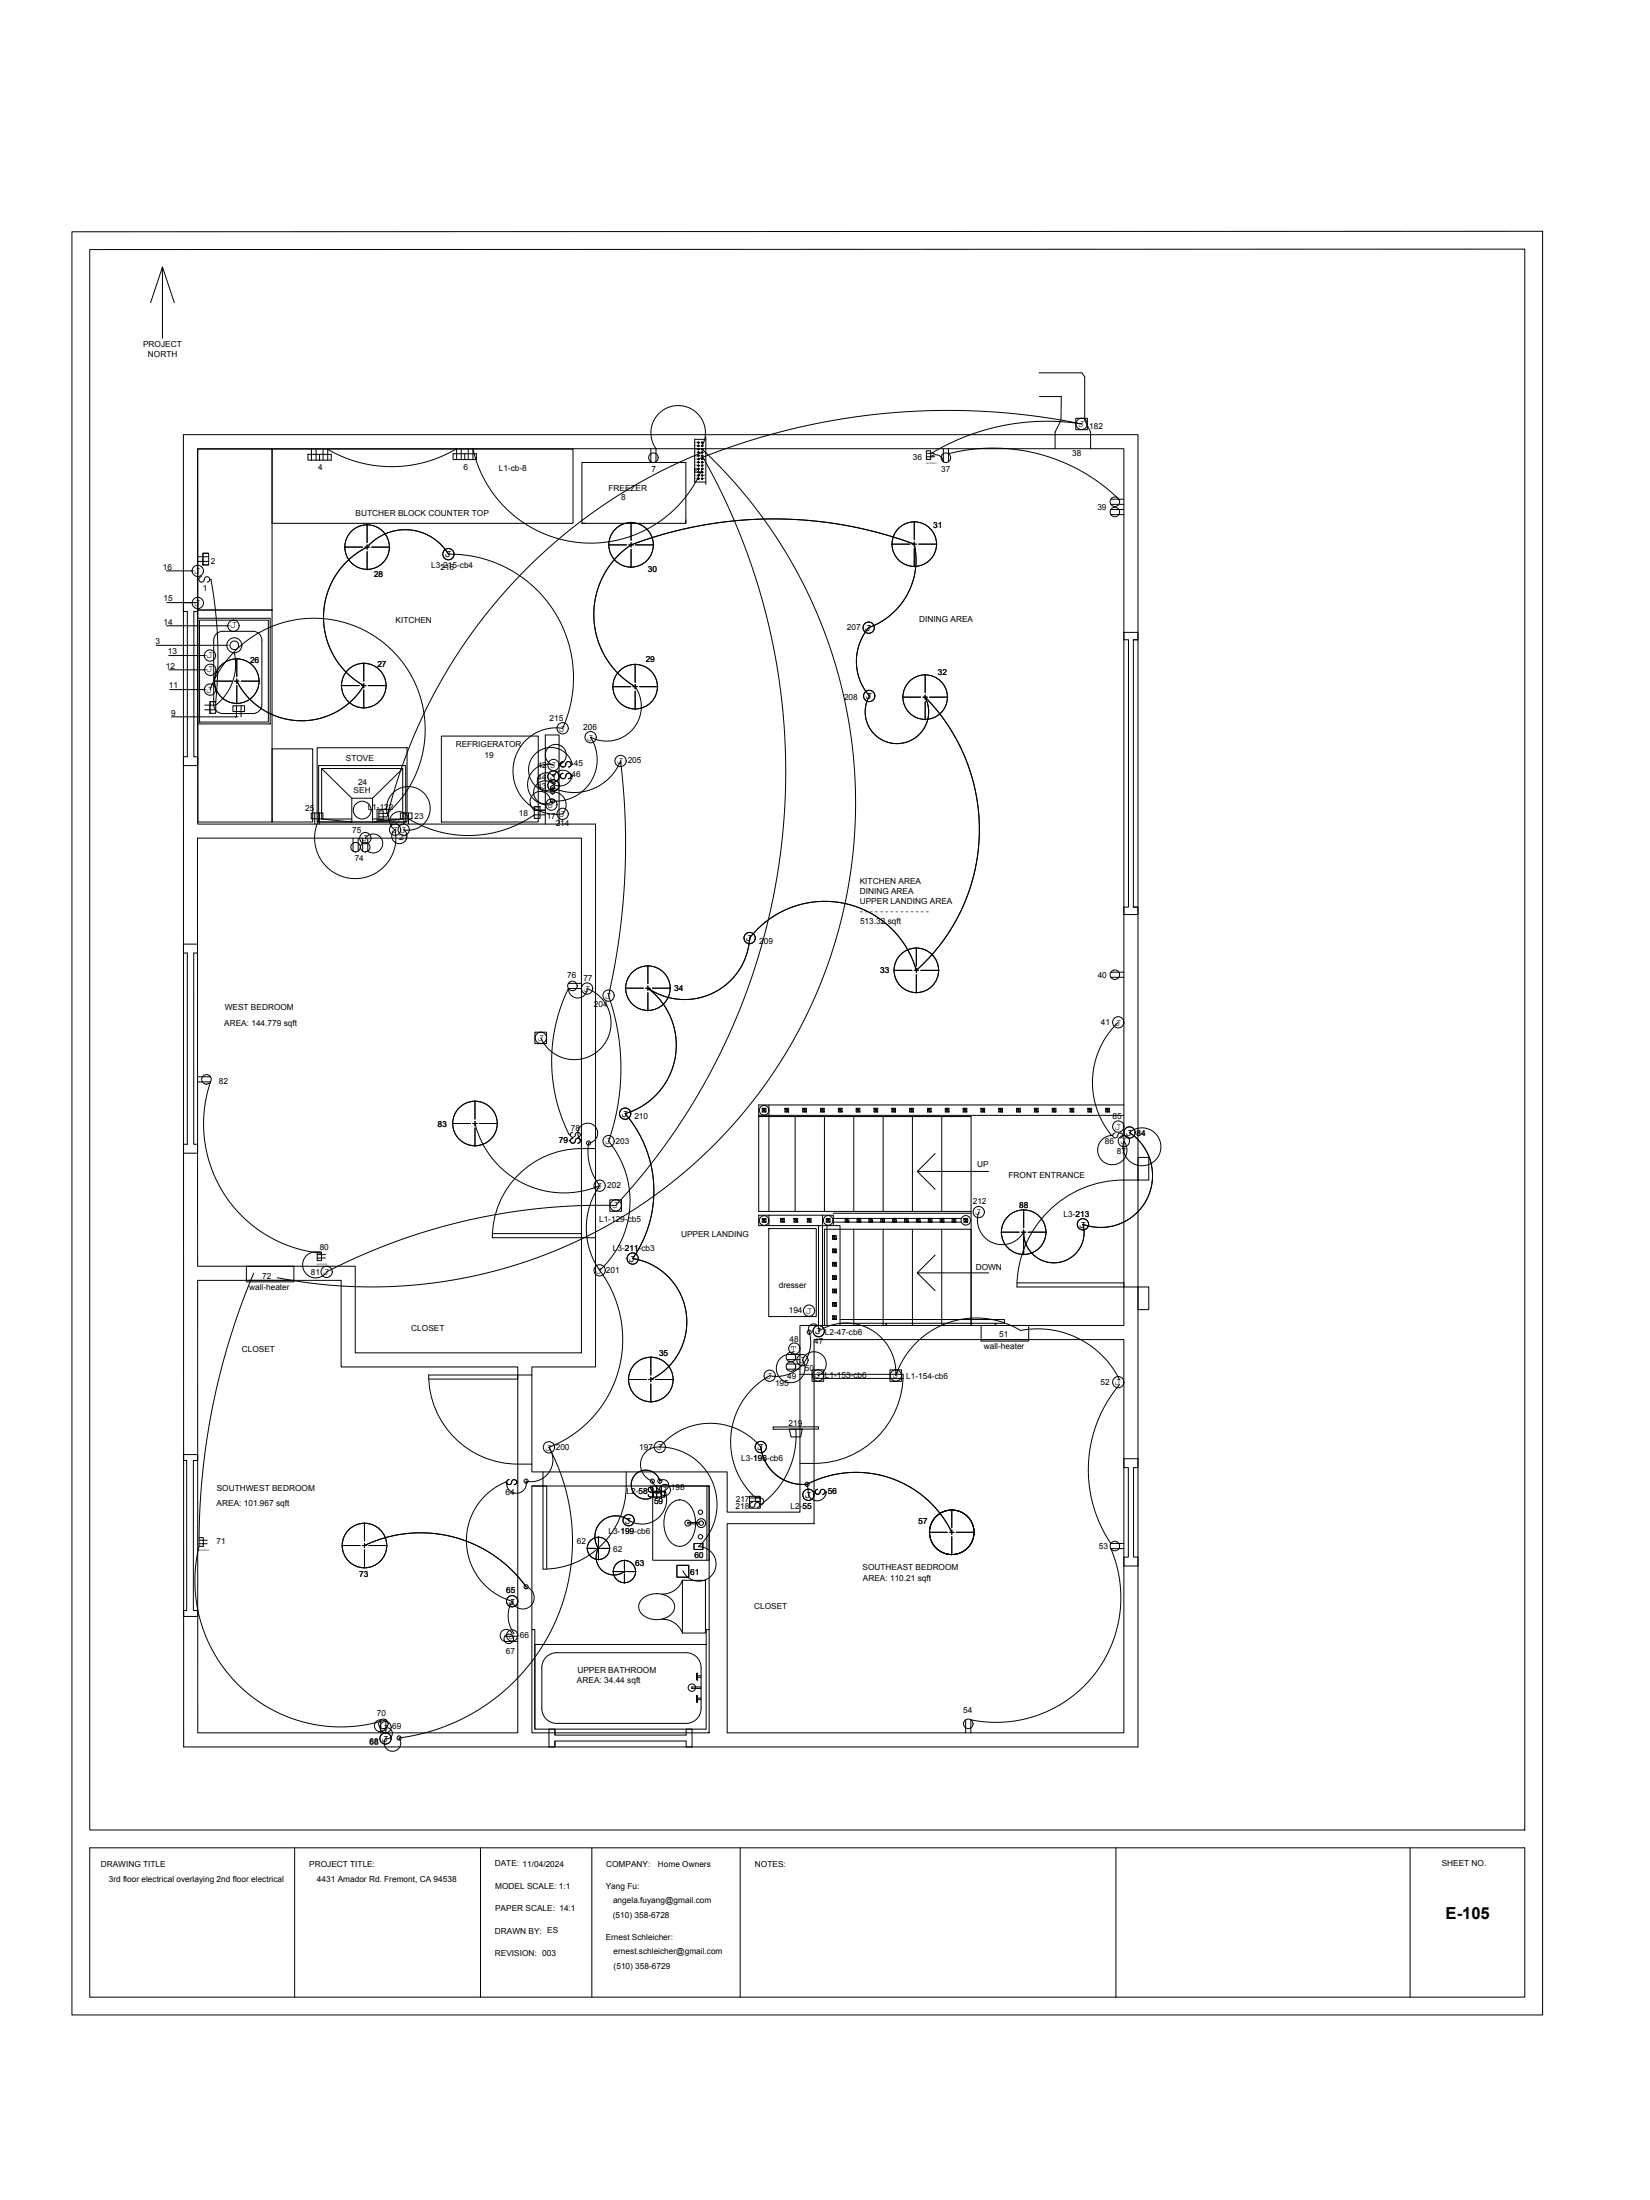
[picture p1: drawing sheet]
<svg xmlns="http://www.w3.org/2000/svg" width="914mm" height="1219mm" viewBox="0 0 914 1219" stroke-linecap="round" stroke-linejoin="round" font-family="sans-serif">
<!-- layer: E201-Electrical-2nd-floor -->
<g fill="none" stroke="#000" stroke-width=".55">
<path d="M596 232h7v6h-7zM171 252h13v3h-13zM173 249v6M175 249v6M177 252v3M179 249v6M251 251h13v4h-13zM253 255v-6a70 70 0 0 1-71 0v6M256 249v6M258 251v4M259 249v6M262 255v-6a67 67 0 0 0 59 52 67 67 0 0 0 68-41"/>
<path d="M361 249v7M385 260h2v2h-2zM387 245h.1M387 247h.1M387 249h.1M387 251h.1M387 253h.1M387 254h.1M387 256h.1M387 258h.1M387 260h.1M387 245v1"/>
<path d="M387 247v1M387 250v1M387 252v1M387 254v1M387 256v1M387 259v1M389 245h1M389 247h1M389 249h1M389 251h1M389 253h1M389 254h1"/>
<path d="M389 256h1M389 258h1M389 260h1M389 253a354 354 0 0 1-48 415 327 327 0 0 0-160 37 7 7 0 0 1-10 2 7 7 0 0 1-2-10 7 7 0 0 1 9-2 72 72 0 0 1-61-95h-8M389 247a15 15 0 0 0-14-22 15 15 0 0 0-11 24v7M389 251a292 292 0 0 0-174 202h-5M389 249a268 268 0 0 1 56 318 268 268 0 0 1-291 141M389 245v1M389 247v1M389 249h.1M389 250v1M389 252v1"/>
<path d="M389 254v1M389 256v1M389 258h.1M389 259v1M391 243h-6v24h6M391 242v26M513 250h3v5h-3zM516 251a125 125 0 0 1 83-16 369 369 0 0 0-212 19M518 251h-5M518 253h-5M523 249v7a4 4 0 0 0-3-4 4 4 0 0 0-4 1M526 251a100 100 0 0 1 94 26"/>
<path d="M526 249v7M387 262h.1M387 263h.1M387 265h.1M387 261v1M387 263v1M387 265v1M389 262h1M389 263h1M389 265h1M389 261v1M389 263v1"/>
<path d="M389 265v1M616 277h7M616 280h7M203 291v10M350 289v10M507 289v10M616 282h7M616 285h7M92 316h14M110 309h6M110 311h6M112 320a1.6 1.6 0 0 0-2 1 1.6 1.6 0 0 0 2 2 1.6 1.6 0 0 0 1-2 1.6 1.6 0 0 1 3-1 1.6 1.6 0 0 1-1 3"/>
<path d="M112 307h4v6h-4zM112 313h4M116 307h-4v6M191 303h10M202 303h3M203 302v2M203 306v10M206 303h10M248 307a28 28 0 0 0-45-4 43 43 0 0 0-1 77 40 40 0 0 1-71-3M337 302h10M348 302h3M350 301v2"/>
<path d="M350 304v11M352 302h10M494 302h10M505 302h3M507 300v3M507 304v10M509 302h10M92 334h14M110 321h.1M116 321h1a242 242 0 0 1 3 68h-4v6M87 358h38M92 347h34"/>
<path d="M93 363h20M94 371h19M119 377h10M130 362a29 29 0 0 1-10 29h-7M130 377h2M131 365v10M131 376v3M131 380v10M134 377h10M189 380h10M200 380h3M202 367v10"/>
<path d="M202 379v2M204 380h10M352 368v10M352 379v3M513 374v10M94 382h19M95 397h36M113 393h7M116 389h4v6h-4zM116 382a62 62 0 0 1 93-28 62 62 0 0 1 6 97M129 391h7v3h-7zM131 391v6"/>
<path d="M134 391v6M202 382v10M339 381h11M351 381h2M352 381a46 46 0 0 1-2-79 224 224 0 0 1 157 0 40 40 0 0 1-26 46 29 29 0 0 0 1 38 18 18 0 0 0 15 26 18 18 0 0 0 16-26M352 383v10M354 381h11M500 386h10M511 386h3M513 386a105 105 0 0 1-5 152 53 53 0 0 0-41-38 53 53 0 0 0-52 20 36 36 0 0 1-56 28 40 40 0 0 1 15 38 40 40 0 0 1-28 31 66 66 0 0 1 5 80 36 36 0 0 1 29 30 36 36 0 0 1-19 37M513 385v3M513 389v10"/>
<path d="M515 386h10M310 424a6 6 0 0 0 2-9 6 6 0 0 0-9 0 6 6 0 0 0 2 8l2 1a11 11 0 0 0-15 10 11 11 0 0 0 14 12M310 430h1M312 422a1.6 1.6 0 0 0-1 2 1.6 1.6 0 0 0 2 1 1.6 1.6 0 0 0 1-2 1.5 1.5 0 0 1 2 0 1.5 1.5 0 0 1-1 2M312 429a1.6 1.6 0 0 0-1 1 1.6 1.6 0 0 0 2 2 1.6 1.6 0 0 0 1-2 1.5 1.5 0 0 1 2-1 1.6 1.6 0 0 1-1 3M317 424h.1M317 430h.1M172 451h7v3h-7zM174 451v6M177 454a23 23 0 0 0 17 33 23 23 0 0 0 25-27M177 451v6M209 449h6v6h-6z"/>
<path d="M210 449h2v5h-2zM210 451h5M215 451a12 12 0 0 1 10-15 12 12 0 0 1 13 13 12 12 0 0 1-14 11 4 4 0 0 1 0 6 4 4 0 0 1-6 0 4 4 0 0 1 1-6M222 451h6v3h-6zM224 451v6M226 451v6M296 447h3v7h-3zM296 449h6M302 452a13 13 0 0 0-10 2 63 63 0 0 1-66-1 5 5 0 0 0-8-2 5 5 0 0 0 1 9M305 444a6 6 0 0 0-8-5 6 6 0 0 0-1 10M196 464v8M198 464v8"/>
<path d="M201 464v8M202 464a5 5 0 0 1 8-1 5 5 0 0 1 1 7 5 5 0 0 1-7 2v-8M359 535v10M495 538h10M507 538h2M508 525v10M508 537v2M510 538h10M623 539h-7M315 545h7M315 548a5 5 0 0 0 5 5 5 5 0 0 0 5-5 20 20 0 0 1 8 33 20 20 0 0 1-33-6M315 548a91 91 0 0 0 0 81h1"/>
<path d="M315 548h7M347 548h10M358 548h2M359 546v3M359 550v10M362 548h10M508 540v10M623 542h-7M296 572h7v6h-7zM620 567a46 46 0 0 0-4 62 8 8 0 0 0-7 10 8 8 0 0 0 11 6 8 8 0 0 0 3-13 11 11 0 0 0 10 14 11 11 0 0 0 10-14 11 11 0 0 0-17-4 29 29 0 0 1 10 37 29 29 0 0 1-36 13 17 17 0 0 1-14 22 17 17 0 0 1-19-17M109 597h8M263 610v10"/>
<path d="M251 623h10M262 623h2M263 621v3M263 625v10M266 623h10M315 632h1M317 628a1.4 1.4 0 0 0-1 1 1.4 1.4 0 0 0 2 1 1.4 1.4 0 0 0 1-2 1.4 1.4 0 0 1 2 0 1.4 1.4 0 0 1-1 2M317 631a1.4 1.4 0 0 0-1 1 1.4 1.4 0 0 0 2 2 1.4 1.4 0 0 0 1-2 1.4 1.4 0 0 1 2-1 1.6 1.6 0 0 1-1 3M322 629h.1M322 632h.1M616 629h1M618 628a1.4 1.4 0 0 0-1 2 1.4 1.4 0 0 0 2 1 1.4 1.4 0 0 0 1-2 1.4 1.4 0 0 1 2-1 1.6 1.6 0 0 1-1 3"/>
<path d="M622 629h1M338 665h6v6h-6zM567 670v10M176 694h2v5h-2zM176 695h4M176 697h4M555 683h10M566 683h3M567 682v2M567 685v10M570 683h10M137 702h26v8h-26z"/>
<path d="M137 710h26M141 706a386 386 0 0 0-31 146M454 738a28 28 0 0 1 29-1 28 28 0 0 1 13 25 47 47 0 0 1 70-25 51 51 0 0 1 54 28M544 735h26v8h-26zM361 752v10M436 756h7M436 754h7M436 759h7M443 751h-7a8 8 0 0 0-5 10 8 8 0 0 0 11 4 8 8 0 0 0 3-11 7 7 0 0 1 11-3 7 7 0 0 1-3 11M450 759h6v7h-6zM493 759h7v7h-7zM544 742h26"/>
<path d="M348 764h10M359 764h3M361 763v3M361 767v10M363 764h10M620 767a73 73 0 0 0-4 88h7M282 820a1.4 1.4 0 0 0-1 2 1.4 1.4 0 0 0 2 1 1.4 1.4 0 0 0 1-2 1.4 1.4 0 0 1 2 0 1.4 1.4 0 0 1-1 2M422 802a23 23 0 0 0 25 21 59 59 0 0 1 80 26M281 821a35 35 0 0 0-22 34 35 35 0 0 0 25 32 16 16 0 0 0 1 18M286 821h1M361 824a3 3 0 0 0 1 3 3 3 0 0 0 4-1M362 826h6v4h-6z"/>
<path d="M362 826a1.4 1.4 0 0 0-2-2 1.4 1.4 0 0 0-1 2 1.4 1.4 0 0 0 2 1 1.4 1.4 0 0 1 0 2 1.4 1.4 0 0 1-2-1M364 824v6M366 821a8 8 0 0 0-10-6 8 8 0 0 0-6 10 8 8 0 0 0 11 5M366 824v6M451 827h1M453 825a1.4 1.4 0 0 0-1 2 1.4 1.4 0 0 0 2 1 1.4 1.4 0 0 0 1-2 1.4 1.4 0 0 1 2 0 1.4 1.4 0 0 1-1 2M457 827h1a5 5 0 0 1-4 5 5 5 0 0 1-6-4M527 837v10M110 857a81 81 0 0 0 104 96v7M110 852h3v5h-3zM110 854h5M110 856h5"/>
<path d="M189 857h11M201 857h2M202 857a72 72 0 0 1 90 22M202 844v10M202 855v3M202 859v10M204 857h11M325 858h5M331 858h1M332 852v5M332 857v2M332 859v5"/>
<path d="M333 858h5M348 842a12 12 0 0 0-15 1 12 12 0 0 0-1 15 10 10 0 0 0 2 12 10 10 0 0 0 12 1M385 855h5v4h-5zM515 849h10M526 849h3M527 848v2M527 852v10M530 849h10M623 858h-7a69 69 0 0 1-78 95v7M340 871h5M345 871h2M346 865v5"/>
<path d="M346 870v2M346 872v5M347 871h5M375 867h7v7h-7zM280 907h7M284 905a3 3 0 0 0-6-1 3 3 0 0 0 2 6h7M535 953v7M211 960v-7a3 3 0 0 0-3 3 3 3 0 0 0 2 4 3 3 0 0 0 4-2 3 3 0 0 1 3 3 3 3 0 0 1-3 3"/>
<circle cx="599" cy="235" r="3"/>
<circle cx="362" cy="254" r="2.6"/>
<circle cx="387" cy="260" r=".4"/>
<circle cx="387" cy="247" r=".4"/>
<circle cx="387" cy="256" r=".4"/>
<circle cx="387" cy="245" r=".4"/>
<circle cx="387" cy="249" r=".4"/>
<circle cx="387" cy="258" r=".4"/>
<circle cx="387" cy="251" r=".4"/>
<circle cx="387" cy="253" r=".4"/>
<circle cx="387" cy="254" r=".4"/>
<circle cx="389" cy="247" r=".4"/>
<circle cx="389" cy="254" r=".4"/>
<circle cx="389" cy="245" r=".4"/>
<circle cx="389" cy="253" r=".4"/>
<circle cx="389" cy="249" r=".4"/>
<circle cx="389" cy="256" r=".4"/>
<circle cx="389" cy="251" r=".4"/>
<circle cx="389" cy="258" r=".4"/>
<circle cx="389" cy="260" r=".4"/>
<circle cx="524" cy="254" r="2.6"/>
<circle cx="387" cy="265" r=".4"/>
<circle cx="387" cy="263" r=".4"/>
<circle cx="387" cy="262" r=".4"/>
<circle cx="389" cy="262" r=".4"/>
<circle cx="389" cy="263" r=".4"/>
<circle cx="389" cy="265" r=".4"/>
<circle cx="618" cy="278" r="2.6"/>
<circle cx="618" cy="284" r="2.6"/>
<circle cx="110" cy="316" r="3"/>
<circle cx="203" cy="303" r="12"/>
<circle cx="249" cy="307" r="3"/>
<circle cx="350" cy="302" r="12"/>
<circle cx="507" cy="302" r="12"/>
<circle cx="110" cy="334" r="3"/>
<circle cx="129" cy="347" r="3"/>
<circle cx="130" cy="358" r="4"/>
<circle cx="481" cy="348" r="3"/>
<circle cx="116" cy="363" r="3"/>
<circle cx="117" cy="371" r="3"/>
<circle cx="131" cy="377" r="12"/>
<circle cx="202" cy="380" r="12"/>
<circle cx="116" cy="382" r="3"/>
<circle cx="352" cy="381" r="12"/>
<circle cx="482" cy="386" r="3"/>
<circle cx="513" cy="386" r="12"/>
<circle cx="307" cy="430" r="3"/>
<circle cx="307" cy="435" r="3"/>
<circle cx="307" cy="424" r="3"/>
<circle cx="219" cy="460" r="3"/>
<circle cx="224" cy="460" r="3"/>
<circle cx="306" cy="446" r="3"/>
<circle cx="197" cy="469" r="2.6"/>
<circle cx="202" cy="469" r="2.6"/>
<circle cx="202" cy="464" r="3"/>
<circle cx="415" cy="520" r="3"/>
<circle cx="508" cy="538" r="12"/>
<circle cx="317" cy="546" r="2.6"/>
<circle cx="325" cy="548" r="3"/>
<circle cx="359" cy="548" r="12"/>
<circle cx="618" cy="540" r="2.6"/>
<circle cx="300" cy="575" r="3"/>
<circle cx="620" cy="567" r="3"/>
<circle cx="114" cy="598" r="2.6"/>
<circle cx="346" cy="617" r="3"/>
<circle cx="263" cy="623" r="12"/>
<circle cx="620" cy="624" r="3"/>
<circle cx="623" cy="632" r="3"/>
<circle cx="626" cy="628" r="3"/>
<circle cx="341" cy="668" r="3"/>
<circle cx="600" cy="678" r="3"/>
<circle cx="351" cy="697" r="3"/>
<circle cx="567" cy="683" r="12"/>
<circle cx="181" cy="705" r="3"/>
<circle cx="454" cy="738" r="3"/>
<circle cx="438" cy="757" r="2.6"/>
<circle cx="438" cy="752" r="2.6"/>
<circle cx="440" cy="747" r="3"/>
<circle cx="445" cy="754" r="3"/>
<circle cx="361" cy="764" r="12"/>
<circle cx="453" cy="762" r="3"/>
<circle cx="496" cy="762" r="3"/>
<circle cx="620" cy="766" r="3"/>
<circle cx="422" cy="802" r="3"/>
<circle cx="448" cy="828" r="3"/>
<circle cx="202" cy="857" r="12"/>
<circle cx="332" cy="858" r="6"/>
<circle cx="348" cy="842" r="3"/>
<circle cx="527" cy="849" r="12"/>
<circle cx="618" cy="857" r="2.6"/>
<circle cx="346" cy="871" r="6"/>
<circle cx="284" cy="887" r="3"/>
<circle cx="282" cy="908" r="2.6"/>
<circle cx="284" cy="906" r="3"/>
<circle cx="212" cy="955" r="2.6"/>
<circle cx="214" cy="957" r="3"/>
<circle cx="537" cy="955" r="2.6"/>
<circle cx="214" cy="963" r="3"/>
</g>
<!-- layer: E301-Electrical-attic -->
<g fill="none" stroke="#000" stroke-width=".55">
<path d="M203 291v10M350 289v10M507 289v10M191 303h10M202 303h3M203 302v2M203 306v10M206 303h10M337 302h10M348 302h3M350 301v2M350 304v11"/>
<path d="M352 302h10M494 302h10M505 302h3M507 300v3M507 304v10M509 302h10M119 377h10M130 377h2M131 377a40 40 0 0 0 71 3 44 44 0 0 1 2-78 28 28 0 0 1 44 5 68 68 0 0 1 64 97 24 24 0 0 0-28 23 24 24 0 0 0 28 24 7 7 0 0 0 0-9 7 7 0 0 0-8-3 12 12 0 0 1-8-20 12 12 0 0 1 21 5M131 365v10M131 376v3M131 380v10"/>
<path d="M134 377h10M189 380h10M200 380h3M202 367v10M202 379v2M204 380h10M352 368v10M352 379v3M513 374v10M202 382v10M339 381h11M351 381h2"/>
<path d="M352 383v10M354 381h11M500 386h10M511 386h3M513 385v3M513 389v10M515 386h10M310 430h1M310 424h1M312 429a1.6 1.6 0 0 0-1 1 1.6 1.6 0 0 0 2 2 1.6 1.6 0 0 0 1-2 1.5 1.5 0 0 1 2-1 1.6 1.6 0 0 1-1 3M312 422a1.6 1.6 0 0 0-1 2 1.6 1.6 0 0 0 2 1 1.6 1.6 0 0 0 1-2 1.5 1.5 0 0 1 2 0 1.5 1.5 0 0 1-1 2M317 430v1a7 7 0 0 1-12 2 6 6 0 0 0-9 7 6 6 0 0 0 10 4 23 23 0 0 0 22-11 23 23 0 0 0-1-24 19 19 0 0 0 24-5 19 19 0 0 0 1-23 46 46 0 0 1-2-79 224 224 0 0 1 157 0 40 40 0 0 1-26 46 29 29 0 0 0 1 38 18 18 0 0 0 15 26 18 18 0 0 0 16-26 105 105 0 0 1-5 152 53 53 0 0 0-41-38 53 53 0 0 0-52 20 36 36 0 0 1-56 28 40 40 0 0 1 15 38 40 40 0 0 1-28 31 66 66 0 0 1 5 80 36 36 0 0 1 29 30 36 36 0 0 1-19 37"/>
<path d="M317 430a6 6 0 0 0-5-3 6 6 0 0 0-5 3 5 5 0 0 0-7-1 5 5 0 0 0-1 8 5 5 0 0 0 7 0 28 28 0 0 0 38-15 379 379 0 0 1-7 130 122 122 0 0 1 0 81M359 535v10M495 538h10M507 538h2M508 525v10M508 537v2M510 538h10M347 548h10M358 548h2M359 546v3M359 550v10M362 548h10"/>
<path d="M508 540v10M263 610v10M251 623h10M262 623h2M263 623a51 51 0 0 0 69 34M263 621v3M263 625v10M266 623h10M315 632h1M317 631a1.4 1.4 0 0 0-1 1 1.4 1.4 0 0 0 2 2 1.4 1.4 0 0 0 1-2 1.4 1.4 0 0 1 2-1 1.6 1.6 0 0 1-1 3M322 632a5 5 0 0 1 1-9 5 5 0 0 1 8 3 5 5 0 0 1-5 7 31 31 0 0 0 6 24M337 632a52 52 0 0 1-5 72"/>
<path d="M626 628a29 29 0 0 1 10 37 29 29 0 0 1-36 13 17 17 0 0 1-14 22 17 17 0 0 1-19-17 14 14 0 0 1-17 6 14 14 0 0 1-8-17M332 657a42 42 0 0 0 3 51 64 64 0 0 1-31 94M567 670v10M555 683h10M566 683h3M567 682v2M567 685v10M570 683h10M454 738a3 3 0 0 0-4-4 3 3 0 0 0-1 5 19 19 0 0 1-22 23 42 42 0 0 0-8 68M361 752v10M348 764h10M359 764h3"/>
<path d="M361 763v3M361 767v10M363 764h10M428 791h26v1h-26zM437 792h8l-1 4h-6zM441 792a46 46 0 0 1-20 42 1.9 1.9 0 0 0 2-2 1.9 1.9 0 0 0-2-2h-6M282 820a1.4 1.4 0 0 0-1 2 1.4 1.4 0 0 0 2 1 1.4 1.4 0 0 0 1-2 1.4 1.4 0 0 1 2 0 1.4 1.4 0 0 1-1 2M304 802a110 110 0 0 1-83 161 5 5 0 0 1-3 8 5 5 0 0 1-4-8M304 802a12 12 0 0 1 0 14 12 12 0 0 1-12 5 5 5 0 0 1-5 7 5 5 0 0 1-6-7h-1M366 802a32 32 0 0 1 29 20 32 32 0 0 1-8 35 10 10 0 0 1 8 15 10 10 0 0 1-17-1M366 802a36 36 0 0 1 56 0 24 24 0 0 0 25 21M366 802a10 10 0 0 0-11 8 10 10 0 0 0 7 11l2 3 2 2a3 3 0 0 1-4 1 3 3 0 0 1-1-3"/>
<path d="M286 821h1M361 830a8 8 0 0 1-11-5 8 8 0 0 1 6-10 8 8 0 0 1 10 6 2.9 2.9 0 0 1 4 0 2.9 2.9 0 0 1-2 5 14 14 0 0 1-5 16 14 14 0 0 1-17-1 12 12 0 0 0-14 3 12 12 0 0 0 0 14 10 10 0 0 0 2 12 10 10 0 0 0 12 1M362 826h6v4h-6zM362 826a1.4 1.4 0 0 0-2-2 1.4 1.4 0 0 0-1 2 1.4 1.4 0 0 0 2 1 1.4 1.4 0 0 1 0 2 1.4 1.4 0 0 1-2-1M364 824v6M366 824v6M415 829h6v7h-6zM415 834h1M415 832h6M417 833a1.4 1.4 0 0 0-1 1 1.4 1.4 0 0 0 1 1 1.4 1.4 0 0 0 1-1 1.6 1.6 0 0 1 3-1 1.4 1.4 0 0 1-1 2M447 823a59 59 0 0 1 80 26M447 823l1 5"/>
<path d="M451 827h1M453 825a1.4 1.4 0 0 0-1 2 1.4 1.4 0 0 0 2 1 1.4 1.4 0 0 0 1-2 1.4 1.4 0 0 1 2 0 1.4 1.4 0 0 1-1 2M457 827h1M527 837v10M189 857h11M201 857h2M202 857a73 73 0 0 1 90 23 6 6 0 0 1 2 10 6 6 0 0 1-10-3M202 844v10M202 855v3M202 859v10M204 857h11M325 858h5"/>
<path d="M331 858h1M332 852v5M332 857v2M332 859v5M333 858h5M385 855h5v4h-5zM515 849h10M526 849h3M527 848v2M527 852v10M530 849h10M340 871h5"/>
<path d="M345 871h2M346 865v5M346 870v2M346 872v5M347 871h5M375 867h7v7h-7z"/>
<circle cx="203" cy="303" r="12"/>
<circle cx="249" cy="307" r="3"/>
<circle cx="350" cy="302" r="12"/>
<circle cx="507" cy="302" r="12"/>
<circle cx="481" cy="348" r="3"/>
<circle cx="131" cy="377" r="12"/>
<circle cx="202" cy="380" r="12"/>
<circle cx="352" cy="381" r="12"/>
<circle cx="482" cy="386" r="3"/>
<circle cx="513" cy="386" r="12"/>
<circle cx="312" cy="404" r="3"/>
<circle cx="327" cy="409" r="3"/>
<circle cx="306" cy="439" r="1.1"/>
<circle cx="306" cy="437" r="1.1"/>
<circle cx="307" cy="430" r="3"/>
<circle cx="307" cy="435" r="3"/>
<circle cx="344" cy="422" r="3"/>
<circle cx="306" cy="444" r="1.1"/>
<circle cx="312" cy="451" r="3"/>
<circle cx="415" cy="520" r="3"/>
<circle cx="508" cy="538" r="12"/>
<circle cx="337" cy="552" r="3"/>
<circle cx="359" cy="548" r="12"/>
<circle cx="346" cy="617" r="3"/>
<circle cx="263" cy="623" r="12"/>
<circle cx="326" cy="633" r="1.1"/>
<circle cx="337" cy="632" r="3"/>
<circle cx="626" cy="628" r="3"/>
<circle cx="332" cy="657" r="3"/>
<circle cx="542" cy="672" r="3"/>
<circle cx="600" cy="678" r="3"/>
<circle cx="351" cy="697" r="3"/>
<circle cx="567" cy="683" r="12"/>
<circle cx="332" cy="704" r="3"/>
<circle cx="448" cy="726" r="3"/>
<circle cx="448" cy="738" r="1.1"/>
<circle cx="454" cy="738" r="3"/>
<circle cx="361" cy="764" r="12"/>
<circle cx="427" cy="762" r="3"/>
<circle cx="304" cy="802" r="3"/>
<circle cx="366" cy="802" r="3"/>
<circle cx="422" cy="802" r="3"/>
<circle cx="292" cy="821" r="1.1"/>
<circle cx="362" cy="821" r="1.1"/>
<circle cx="366" cy="821" r="1.1"/>
<circle cx="368" cy="826" r="3"/>
<circle cx="420" cy="831" r="1.4"/>
<circle cx="447" cy="823" r="1.1"/>
<circle cx="448" cy="828" r="3"/>
<circle cx="202" cy="857" r="12"/>
<circle cx="332" cy="858" r="6"/>
<circle cx="348" cy="842" r="3"/>
<circle cx="527" cy="849" r="12"/>
<circle cx="292" cy="879" r="1.1"/>
<circle cx="346" cy="871" r="6"/>
<circle cx="284" cy="887" r="3"/>
<circle cx="214" cy="963" r="3"/>
<circle cx="221" cy="963" r="1.1"/>
</g>
<!-- layer: A201-Floorplan-2nd-floor -->
<g fill="none" stroke="#000" stroke-width=".55">
<path d="M576 207h24l1 2v24l3 6v10M576 220h12v13l-3 6v10M102 241h529v727h-529zM109 249h514v486h-180v103h-40v-22h-108v-58h35v-301h-220zM110 249h41v89h-41zM151 249h167v41h-167zM322 256h58v34h-58zM380 288v2M102 334h8v5h-3v80h3v5h-8v-5h2v-80h-2zM110 338h41v118h-41zM110 343h40v58h-40zM111 344h38v56h-38z"/>
<path d="M120 352l2-2h18a5 5 0 0 1 5 5v35a5 5 0 0 1-5 5h-17a5 5 0 0 1-5-5v-35zM628 355h3v-5h-8v5h2v148h-2v4h8v-4h-3M631 355h-3v148M151 415h22v41h-22zM176 414h50v42h-50zM245 408h53v48h-53zM177 424h48v32h-48zM178 426l17 16M223 426l-17 16h-11v14l-17-2M195 454h-17v-28h45v28h-17M206 442v14l17-2M302 457v-50h8v50"/>
<path d="M109 464h213v286h-125v-48h-87zM628 503h3M102 523h7v5h-2v106h2v5h-7v-5h2v-106h-2zM420 619h118v116v-54h-81v54M420 618h203M422 614h2v2l-2-2v2h2M423 614v2M424 614l-2 2M426 612v59M435 614h2v2l-2-2v2h2M436 614v2M437 614l-2 2"/>
<path d="M441 619v52M445 614h2v2l-2-2v2h2M446 614v2M447 614l-2 2M455 614h2v2l-2-2v2h2M456 614v2M457 614l-2 2M457 619v52M465 614h2v2l-2-2v2h2M466 614v2M467 614l-2 2M473 619v52"/>
<path d="M474 614h3v2l-3-2v2h3M476 614v2M477 614l-3 2M484 614h2v2l-2-2v2h2M485 614v2M486 614l-2 2M489 619v52M494 614h2v2l-2-2v2h2M495 614v2M496 614l-2 2M504 614h2v2l-2-2v2h2M505 614v2"/>
<path d="M506 619v52M506 614l-2 2M514 614h2v2l-2-2v2h2M515 614v2M516 614l-2 2M522 619v52M524 614h2v2l-2-2v2h2M525 614v2M526 614l-2 2M534 614h2v2l-2-2v2h2M535 614v2M536 614l-2 2"/>
<path d="M544 614h2v2l-2-2v2h2M545 614v2M546 614l-2 2M553 614h3v2l-3-2v2h3M555 614v2M556 614l-3 2M563 614h2v2l-2-2v2h2M564 614v2M565 614l-2 2M573 614h2v2l-2-2v2h2M574 614v2M575 614l-2 2"/>
<path d="M583 614h2v2l-2-2v2h2M584 614v2M585 614l-2 2M593 614h2v2l-2-2v2h2M594 614v2M595 614l-2 2M603 614h2v2l-2-2v2h2M604 614v2M605 614l-2 2M613 614h2v2l-2-2v2h2M614 614v2M615 614l-2 2"/>
<path d="M623 612h-203v59h118M330 637a52 52 0 0 0-47 19 49 49 0 0 0-10 30h57M518 639l-10 10M548 649h-40l10 10M631 641h6v13h-6zM631 654a60 60 0 0 0-67 51v8h67M422 675h2v2l-2-2v2h2M423 675v2M424 675l-2 2M426 673v6M433 675h2v2l-2-2v2h2M434 675v2"/>
<path d="M435 675l-2 2M440 675h2v2l-2-2v2h2M441 675v2M442 675l-2 2M447 675h2v2l-2-2v2h2M448 675v2M449 675l-2 2M454 679v56h12v-56h-46v-6h42v6M456 673v62M458 675h2v2l-2-2v2h2M458 679v56M459 675v2"/>
<path d="M460 675l-2 2M462 672h76M462 677h71M462 675h71M468 675h2v2l-2-2v2h2M469 675v2M470 675l-2 2M475 675h2v2l-2-2v2h2M476 675v2M477 675l-2 2M482 675h2v2l-2-2v2h2M483 675v2"/>
<path d="M484 675l-2 2M488 675h2v2l-2-2v2h2M489 675v2M490 675l-2 2M495 675h2v2l-2-2v2h2M496 675v2M497 675l-2 2M501 675h2v2l-2-2v2h2M502 675v2M503 675l-2 2M508 675h2v2l-2-2v2h2M509 675v2"/>
<path d="M510 675l-2 2M514 675h2v2l-2-2v2h2M515 675v2M516 675l-2 2M521 675h2v2l-2-2v2h2M522 675v2M523 675l-2 2M528 675h2v2l-2-2v2h2M529 675v2M530 675l-2 2M534 675h2v2l-2-2v2h2M535 675v2"/>
<path d="M536 675l-2 2M273 684h49v2M426 681h26v49h-26zM461 700h2v2l-2-2v2h2v-2l-2 2M461 692h2v2l-2-2v2h2v-2l-2 2M461 685h2v2l-2-2v2h2M462 685v2M462 692v2M462 700v2M463 685l-2 2M473 681v54M489 681v54"/>
<path d="M506 681v54M518 696l-10 9M522 681v54M109 710h80v48h98v202h-177v-250M461 707h2v2l-2-2v2h2v-2l-2 2M461 714h2v2l-2-2v2h2v-2l-2 2M462 707v2M462 714v2M548 705h-40l10 10M564 711h59v2M631 713h6v13h-6zM461 722h2v2l-2-2v2h2v-2l-2 2"/>
<path d="M461 729h2v2l-2-2v2h2M462 722v2M462 729v2M463 729l-2 2M466 731h91v2h-91M491 733v2M551 733v2M552 733v2M451 742h172v218h-220v-116h48zM238 764h49v-2h-49a49 49 0 0 0 49 49h8M287 762h8M443 762h8"/>
<path d="M500 764h-49v-2h50a49 49 0 0 1-50 49h-8M102 806h8v3h-3v84h3v3h-8M102 809h1v84h-1M301 816v8h-6M347 816a48 48 0 0 1-16 42 46 46 0 0 1-30 12v-46h2v46M623 808h8v5h-3v50h3v5h-8v-5h2v-50h-2zM295 824h98v136h-98zM362 824h31v41h-31zM372 833a7 7 0 0 1 12 4 15 15 0 0 1-5 20 9 9 0 0 1-11-9 16 16 0 0 1 4-15zM392 824v41M387 844h-6v1h6M378 876h13v29h-13"/>
<path d="M378 876v29M378 876a12 12 0 0 1-11 7M356 886a11 11 0 0 1 18 3 9 9 0 0 1-11 9 8 8 0 0 1-9-10zM367 897a12 12 0 0 1 11 8M295 903h1v55h95v-55h2M303 918l2-1 3-1h72a8 8 0 0 1 9 8v23a8 8 0 0 1-9 8h-72a8 8 0 0 1-8-8v-24l1-2zM391 911h-95v47M386 929h3M389 930h-3v1v-4v4M389 935h-6v1h6M308 958v4h72v-4h4v10h-4v-3h-72v3M386 941h3"/>
<path d="M389 942h-3v1v-3v3M308 962v-4h-4v10h4v-3"/>
<circle cx="130" cy="358" r="2.4"/>
<circle cx="201" cy="449" r="5"/>
<circle cx="423" cy="615" r="2.7"/>
<circle cx="423" cy="676" r="2.7"/>
<circle cx="459" cy="676" r="2.7"/>
<circle cx="535" cy="676" r="2.6"/>
<circle cx="388" cy="838" r="1.2"/>
<circle cx="381" cy="844" r="1.6"/>
<circle cx="388" cy="852" r="1.2"/>
<circle cx="389" cy="844" r="2.5"/>
<circle cx="389" cy="844" r="1.2"/>
<circle cx="383" cy="935" r="2.1"/>
</g>
<!-- layer: A201-Text -->
<path d="M322 290h2" fill="none" stroke="#000" stroke-width=".55"/>
<!-- layer: 00-page-edge -->
<path d="M40 128h815v989h-815zM50 138h795v876h-795zM90 148v39M83 168l7-20 7 20" fill="none" stroke="#000" stroke-width=".55"/>
<!-- layer: Title Block -->
<path d="M50 1024h795v83h-795zM163 1024v83M266 1024v83M328 1024v83M410 1024v83M618 1024v83M781 1024v83" fill="none" stroke="#000" stroke-width=".55"/>
<!-- layer: 0 -->
<path d="M50 1038h.1M50 1034h.1" fill="none" stroke="#4c4c4c" stroke-width=".55"/>
<text font-size="9.2" x="801" y="1063">E-105</text>
<g font-size="5.8">
<text x="598" y="237">J</text>
<text x="246" y="309">J</text>
<text x="108" y="318">J</text>
<text x="108" y="336">J</text>
<text x="128" y="348">J</text>
<text x="479" y="350">J</text>
<text x="114" y="365">J</text>
<text x="114" y="373">J</text>
<text x="114" y="384">J</text>
<text x="480" y="388">J</text>
<text x="310" y="405">J</text>
<text x="325" y="410">J</text>
<text x="305" y="426">J</text>
<text x="342" y="424">J</text>
<text x="305" y="432">J</text>
<text x="305" y="437">J</text>
<text x="303" y="448">J</text>
<text x="310" y="453">J</text>
<text x="217" y="462">J J</text>
<text x="200" y="466">J</text>
<text x="413" y="522">J</text>
<text x="323" y="550">J</text>
<text x="335" y="554">J</text>
<text x="618" y="568">J</text>
<text x="298" y="577">J</text>
<text x="344" y="619">J</text>
<text x="618" y="626">J</text>
<text x="624" y="629">J</text>
<text x="335" y="634">J</text>
<text x="621" y="634">J</text>
<text x="330" y="659">J</text>
<text x="339" y="670">J</text>
<text x="540" y="674">J</text>
<text x="598" y="680">J</text>
<text x="349" y="699">J</text>
<text x="179" y="707">J</text>
<text x="330" y="706">J</text>
<text x="446" y="728">J</text>
<text x="452" y="740">J</text>
<text x="438" y="749">T</text>
<text x="443" y="756">J</text>
<text x="424" y="764">J</text>
<text x="451" y="764">J</text>
<text x="495" y="764">J</text>
<text x="618" y="768">J</text>
<text x="302" y="804">J</text>
<text x="364" y="804">J</text>
<text x="420" y="804">J</text>
<text x="366" y="828">J</text>
<text x="446" y="830">J</text>
<text x="346" y="844">J</text>
<text x="282" y="889">J</text>
<text x="282" y="908">J</text>
<text x="212" y="959">J</text>
<text x="212" y="965">J</text>
</g>
<g font-size="4.6">
<text x="79" y="192">PROJECT</text>
<text x="82" y="198">NORTH</text>
<text x="604" y="238">182</text>
<text x="506" y="255">36</text>
<text x="594" y="253">38</text>
<text x="176" y="260">4</text>
<text x="257" y="260">6</text>
<text x="276" y="261">L1-cb-8</text>
<text x="361" y="262">7</text>
<text x="522" y="261">37</text>
<text x="337" y="272">FREEZER</text>
<text x="344" y="277">8</text>
<text x="197" y="286">BUTCHER BLOCK COUNTER TOP</text>
<text x="608" y="282">39</text>
<text x="517" y="292">31</text>
<text x="90" y="316">16</text>
<text x="117" y="313">2</text>
<text x="239" y="315">L3-215-cb4</text>
<text x="244" y="316">216</text>
<text x="359" y="317">30</text>
<text x="207" y="320">28</text>
<text x="112" y="327">1</text>
<text x="91" y="333">15</text>
<text x="91" y="346">14</text>
<text x="219" y="345">KITCHEN</text>
<text x="509" y="345">DINING AREA</text>
<text x="469" y="349">207</text>
<text x="86" y="357">3</text>
<text x="93" y="363">13</text>
<text x="92" y="371">12</text>
<text x="139" y="367">26</text>
<text x="209" y="369">27</text>
<text x="358" y="367">29</text>
<text x="520" y="374">32</text>
<text x="94" y="382">11</text>
<text x="468" y="388">208</text>
<text x="95" y="397">9</text>
<text x="305" y="400">215</text>
<text x="323" y="404">206</text>
<text x="253" y="414">REFRIGERATOR</text>
<text x="192" y="422">STOVE</text>
<text x="269" y="420">19</text>
<text x="298" y="425">42</text>
<text x="318" y="424">45</text>
<text x="348" y="423">205</text>
<text x="298" y="432">44</text>
<text x="317" y="430">46</text>
<text x="198" y="435">24</text>
<text x="298" y="437">43</text>
<text x="196" y="440">SEH</text>
<text x="169" y="450">25</text>
<text x="204" y="449">L1-122</text>
<text x="230" y="454">23</text>
<text x="288" y="452">18</text>
<text x="303" y="454">17</text>
<text x="195" y="462">75</text>
<text x="216" y="457">22</text>
<text x="308" y="458">214</text>
<text x="221" y="466">21</text>
<text x="197" y="477">74</text>
<text x="476" y="490">KITCHEN AREA</text>
<text x="476" y="496">DINING AREA</text>
<text x="476" y="501">UPPER LANDING AREA</text>
<text x="477" y="507">- - - - - - - - - - - - - -</text>
<text x="477" y="512">513.32 sqft</text>
<text x="421" y="523">209</text>
<text x="488" y="539">33</text>
<text x="314" y="542">76</text>
<text x="323" y="544">77</text>
<text x="608" y="542">40</text>
<text x="374" y="549">34</text>
<text x="125" y="560">WEST BEDROOM</text>
<text x="329" y="558">204</text>
<text x="124" y="569">AREA: 144.779 sqft</text>
<text x="610" y="568">41</text>
<text x="121" y="601">82</text>
<text x="352" y="620">210</text>
<text x="617" y="620">85</text>
<text x="243" y="625">83</text>
<text x="316" y="627">78</text>
<text x="630" y="629">84</text>
<text x="310" y="634">79</text>
<text x="341" y="634">203</text>
<text x="612" y="634">86</text>
<text x="619" y="639">87</text>
<text x="541" y="647">UP</text>
<text x="559" y="653">FRONT ENTRANCE</text>
<text x="337" y="659">202</text>
<text x="539" y="667">212</text>
<text x="565" y="670">88</text>
<text x="332" y="677">L1-129-cb5</text>
<text x="589" y="675">L3-213</text>
<text x="596" y="675">213</text>
<text x="377" y="685">UPPER LANDING</text>
<text x="177" y="693">80</text>
<text x="340" y="693">L3-211-cb3</text>
<text x="346" y="693">211</text>
<text x="172" y="707">81</text>
<text x="336" y="706">201</text>
<text x="541" y="704">DOWN</text>
<text x="145" y="709">72</text>
<text x="138" y="715">wall-heater</text>
<text x="432" y="714">dresser</text>
<text x="437" y="728">194</text>
<text x="228" y="738">CLOSET</text>
<text x="438" y="744">48</text>
<text x="457" y="740">L2-47-cb6</text>
<text x="554" y="741">51</text>
<text x="134" y="749">CLOSET</text>
<text x="451" y="745">47</text>
<text x="545" y="747">wall-heater</text>
<text x="365" y="752">35</text>
<text x="446" y="760">50</text>
<text x="436" y="764">49</text>
<text x="457" y="764">L1-153-cb6</text>
<text x="502" y="764">L1-154-cb6</text>
<text x="610" y="768">52</text>
<text x="430" y="768">195</text>
<text x="437" y="791">219</text>
<text x="308" y="803">200</text>
<text x="354" y="803">197</text>
<text x="411" y="810">L3-196-cb6</text>
<text x="417" y="810">196</text>
<text x="120" y="826">SOUTHWEST BEDROOM</text>
<text x="347" y="828">L2-58</text>
<text x="354" y="828">58</text>
<text x="372" y="826">198</text>
<text x="459" y="828">56</text>
<text x="280" y="829">64</text>
<text x="362" y="833">59</text>
<text x="408" y="833">217</text>
<text x="120" y="835">AREA: 101.967 sqft</text>
<text x="408" y="836">218</text>
<text x="438" y="836">L2-55</text>
<text x="445" y="836">55</text>
<text x="509" y="844">57</text>
<text x="337" y="850">L3-199-cb6</text>
<text x="344" y="850">199</text>
<text x="120" y="856">71</text>
<text x="320" y="855">62</text>
<text x="340" y="860">62</text>
<text x="385" y="864">60</text>
<text x="609" y="859">53</text>
<text x="352" y="868">63</text>
<text x="199" y="874">73</text>
<text x="382" y="873">61</text>
<text x="478" y="870">SOUTHEAST BEDROOM</text>
<text x="478" y="876">AREA: 110.21 sqft</text>
<text x="281" y="883">65</text>
<text x="418" y="892">CLOSET</text>
<text x="288" y="908">66</text>
<text x="280" y="917">67</text>
<text x="320" y="927">UPPER BATHROOM</text>
<text x="320" y="932">AREA: 34.44 sqft</text>
<text x="209" y="951">70</text>
<text x="534" y="949">54</text>
<text x="217" y="958">69</text>
<text x="205" y="967">68</text>
<text x="56" y="1035">DRAWING TITLE</text>
<text x="171" y="1034">PROJECT TITLE:</text>
<text x="274" y="1034">DATE: 11/04/2024</text>
<text x="336" y="1034">COMPANY:</text>
<text x="365" y="1034">Home Owners</text>
<text x="418" y="1035">NOTES:</text>
<text x="799" y="1034">SHEET NO.</text>
<text x="60" y="1043">3rd floor electrical overlaying 2nd floor electrical</text>
<text x="176" y="1043">4431 Amador Rd. Fremont, CA 94538</text>
<text x="274" y="1047">MODEL SCALE: 1:1</text>
<text x="336" y="1047">Yang Fu:</text>
<text x="340" y="1054">angela.fuyang@gmail.com</text>
<text x="274" y="1059">PAPER SCALE: 14:1</text>
<text x="340" y="1063">(510) 358-6728</text>
<text x="274" y="1072">DRAWN BY: ES</text>
<text x="336" y="1075">Ernest Schleicher:</text>
<text x="274" y="1084">REVISION: 003</text>
<text x="340" y="1083">ernest.schleicher@gmail.com</text>
<text x="340" y="1091">(510) 358-6729</text>
</g>
<g font-size="1.1">
<text x="385" y="246">nc</text>
<text x="390" y="246">1</text>
<text x="385" y="247">nc</text>
<text x="385" y="249">nc</text>
<text x="385" y="251">11</text>
<text x="390" y="248">2</text>
<text x="390" y="249">3</text>
<text x="390" y="251">4</text>
<text x="385" y="255">13</text>
<text x="385" y="257">14</text>
<text x="385" y="253">12</text>
<text x="390" y="253">5</text>
<text x="390" y="257">6</text>
<text x="390" y="255">nc</text>
<text x="513" y="257" transform="rotate(-1 513 257)">AFCI/GFCI</text>
<text x="385" y="258">15</text>
<text x="385" y="261">16</text>
<text x="385" y="264">nc</text>
<text x="390" y="264">10</text>
<text x="390" y="258">7</text>
<text x="390" y="262">9</text>
<text x="390" y="260">8</text>
<text x="385" y="266">nc</text>
<text x="390" y="266">nc</text>
<text x="176" y="701">AFCI/GFCI</text>
<text x="110" y="859">AFCI/GFCI</text>
</g>
</svg>
